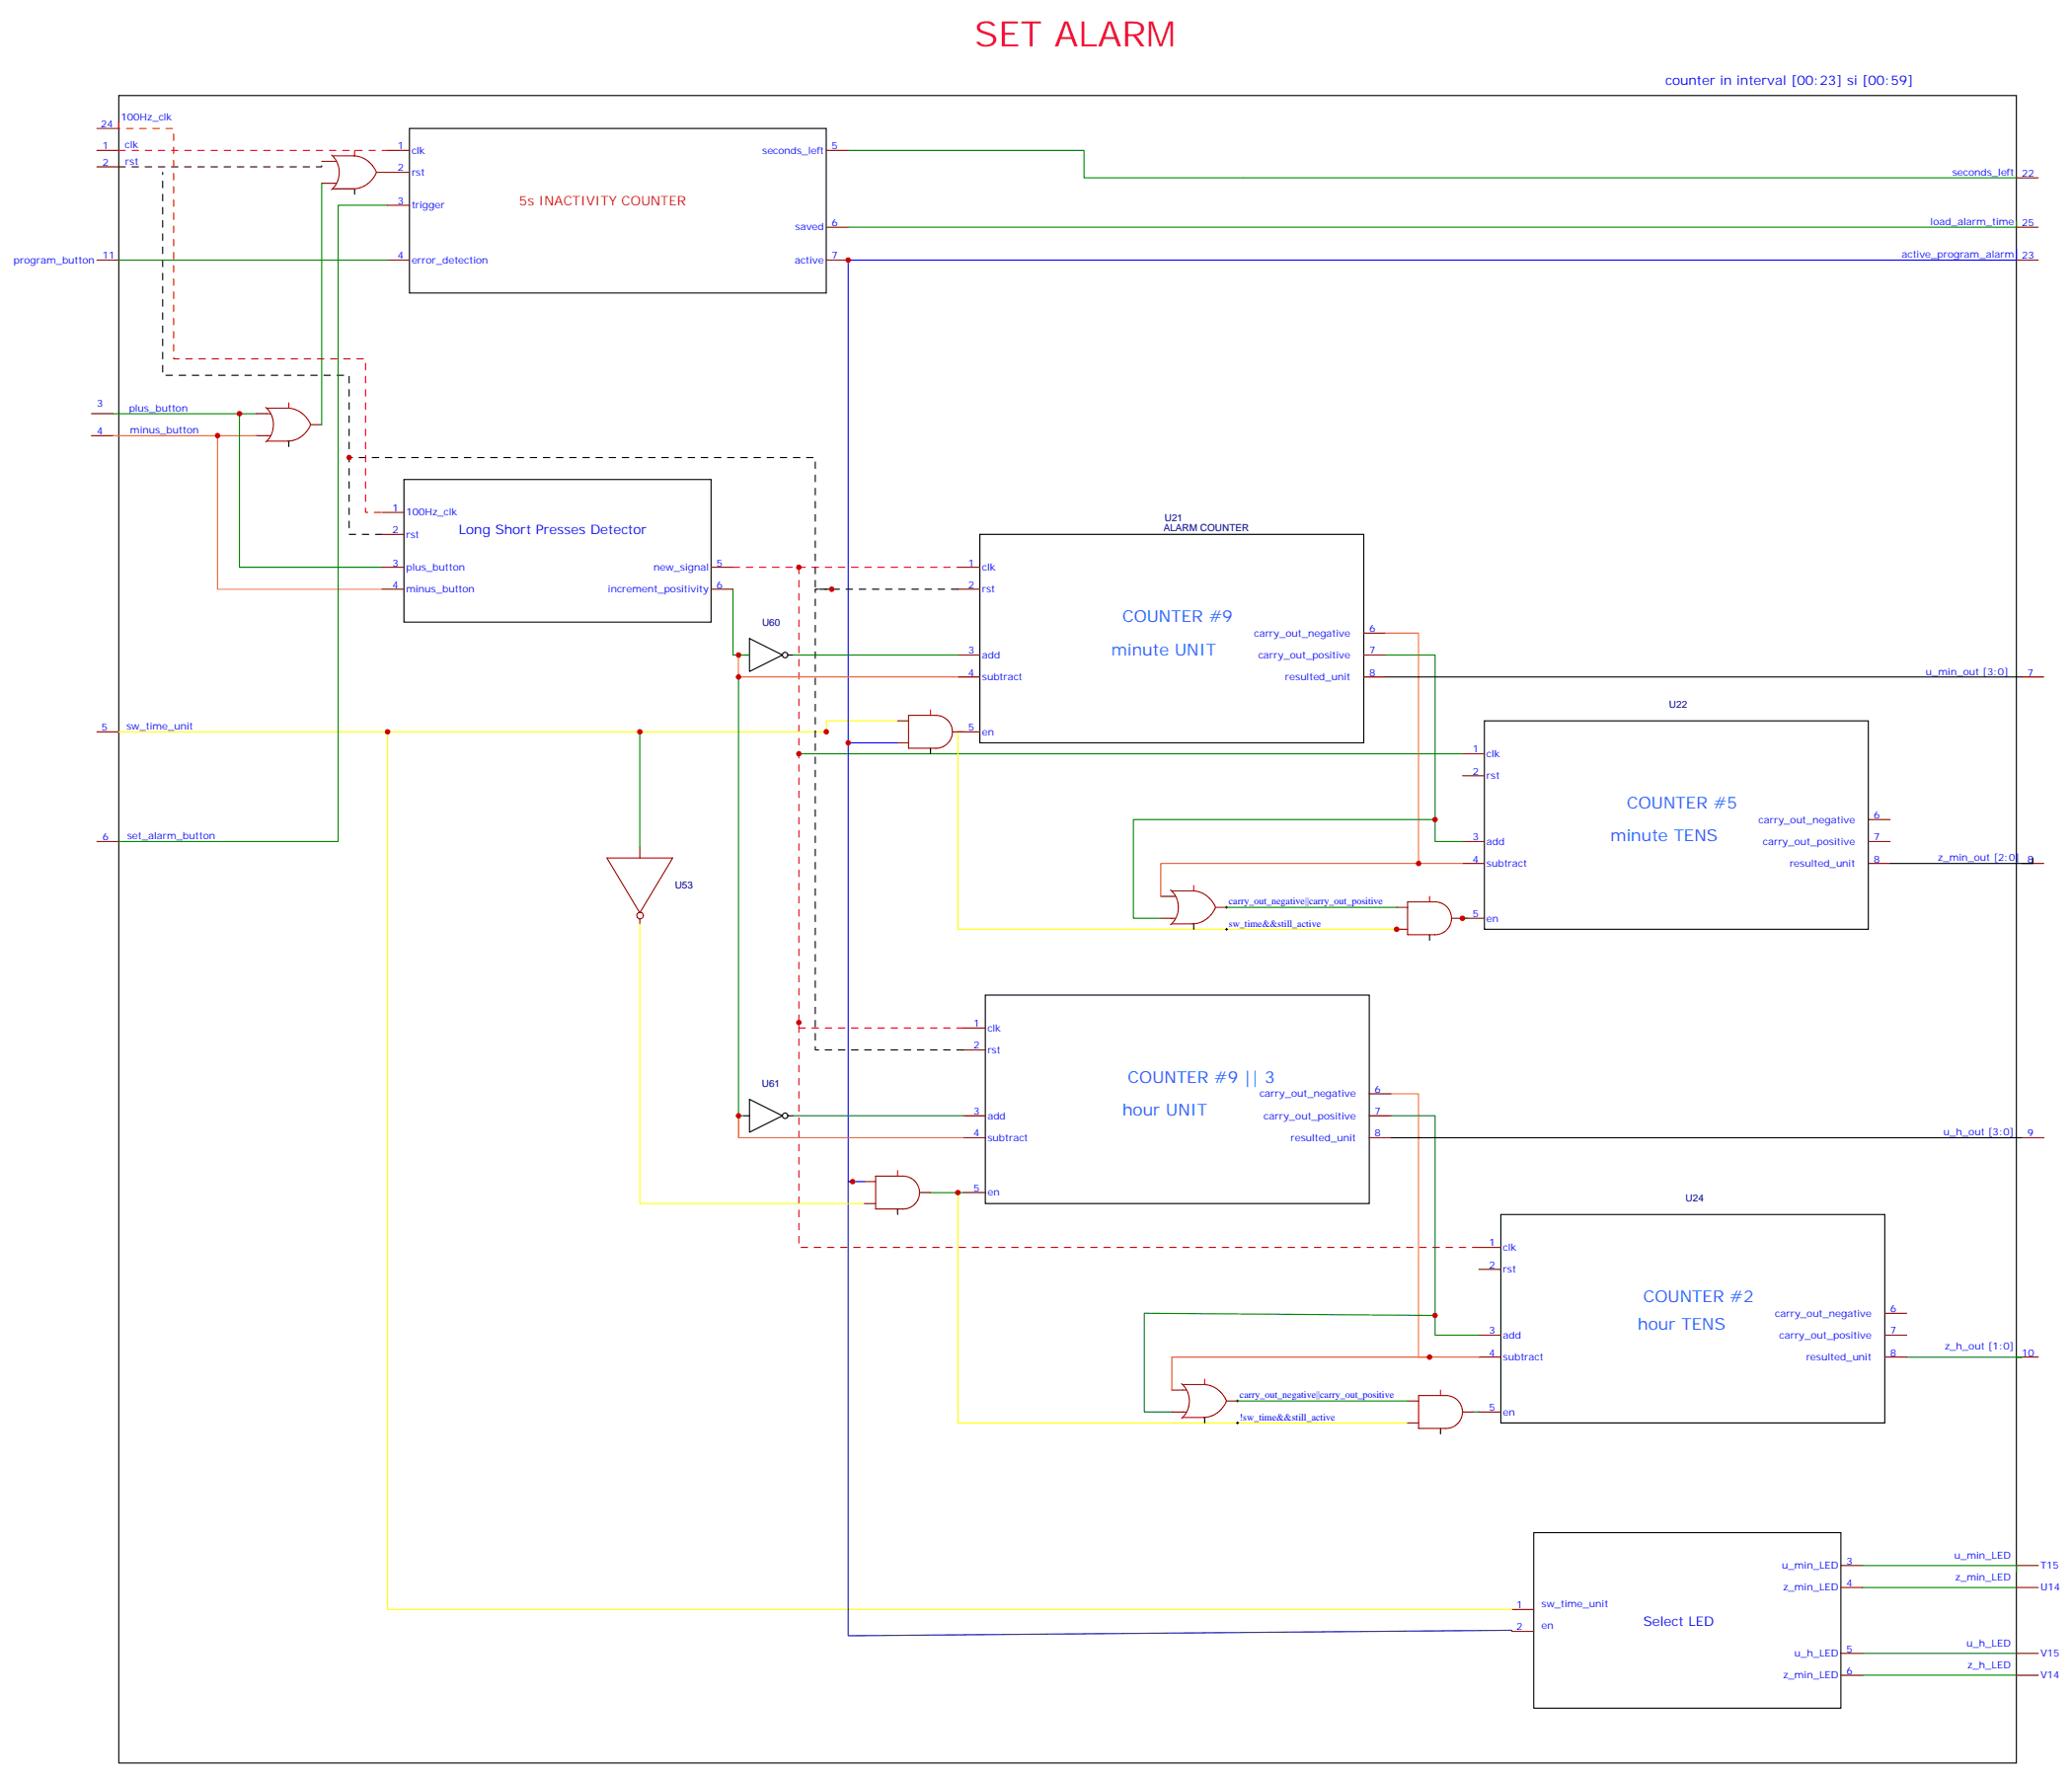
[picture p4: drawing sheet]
<svg xmlns="http://www.w3.org/2000/svg" width="666mm" height="570mm" viewBox="0 0 666 570" stroke-linecap="round" stroke-linejoin="round" font-family="sans-serif">
<g fill="none" stroke="#000" stroke-width=".35">
<path d="M38.2 30.7h610.3v536.2h-610.3zM131.7 41.3h134v52.9h-134zM114.1 60.7v1.8M92.9 141.9v1.7M129.9 154.2h98.8v45.9h-98.8zM315.1 171.8h123.5v67.1h-123.5zM239.3 210.6h1.8M241.1 205.4l10.5 5.2-10.5 5.3zM253.4 210.6h1.8M445.7 217.7h204.6M477.4 231.8h123.5v67h-123.5zM299.3 240.6v1.8"/>
<path d="M653.8 275.9v1.8h-45.9M383.9 297.1v1.7M459.8 300.6v1.8M316.9 320h123.5v67h-123.5zM239.3 358.8h1.8M241.1 353.5l10.5 5.3-10.5 5.3zM253.4 358.8h1.8M447.4 365.9h202.9M288.7 388.8v1.8M482.7 390.6h123.5v67h-123.5zM387.5 455.8v1.8M463.3 459.4v1.7"/>
<path d="M493.3 492.9h98.8v56.4h-98.8z"/>
<circle cx="252.5" cy="210.6" r=".88"/>
<circle cx="252.5" cy="358.8" r=".88"/>
</g>
<g fill="none" stroke="#870000" stroke-width=".35">
<path d="M31.2 48.4h7M31.2 53.7h7M31.2 41.3h7M103.5 51.9h3.5M103.5 58.9h3.5M121.1 55.4h10.6M124.6 48.4h7.1M265.7 48.4h7.1M648.5 57.2h7.1M124.6 66h7.1M265.7 73.1h7.1M648.5 73.1h7.1"/>
<path d="M31.2 83.6h7M124.6 83.6h7.1M265.7 83.6h7.1M648.5 83.6h7.1M29.4 133h7M82.3 133h3.5M99.9 136.6h3.6M29.4 140.1h7M82.3 140.1h3.5M122.9 164.8h7M122.9 171.8h7M122.9 182.4h7"/>
<path d="M122.9 189.5h7M228.7 182.4h7.1M228.7 189.5h7.1M308.1 182.4h7M308.1 189.5h7M308.1 210.6h7M308.1 217.7h7M438.6 210.6h7.1M438.6 203.6h7.1M438.6 217.7h7.1M650.3 217.7h7M31.2 235.3h7"/>
<path d="M288.7 231.8h3.5M288.7 238.9h3.5M306.3 235.3h8.8M470.4 242.4h7M470.4 249.4h7M31.2 270.6h7M205.8 272.4v3.5M470.4 270.6h7M470.4 277.7h7M600.9 270.6h7M600.9 263.6h7M600.9 277.7h7"/>
<path d="M650.3 277.7h7M205.8 295.3v1.8M373.3 295.3h3.6M373.3 288.3h3.6M391 291.8h3.5M449.2 291.8h3.5M449.2 298.8h3.5M466.8 295.3h10.6M309.8 330.6h7.1M309.8 337.6h7.1M309.8 358.8h7.1M440.4 358.8h7"/>
<path d="M440.4 351.8h7M278.1 380h3.5M309.8 365.9h7.1M440.4 365.9h7M650.3 365.9h7M278.1 387h3.5M295.7 383.5h3.6M309.8 383.5h7.1M475.7 401.1h7M475.7 408.2h7M475.7 429.4h7M475.7 436.4h7"/>
<path d="M606.2 429.4h7M606.2 422.3h7M606.2 436.4h7M648.5 436.4h7.1M376.9 454.1h3.5M376.9 447h3.5M394.5 450.5h3.5M452.7 450.5h3.5M452.7 457.6h3.5M470.4 454.1h3.5M475.7 454.1h7M486.2 517.6h7.1"/>
<path d="M592.1 503.4h7M592.1 510.5h7M648.5 503.4h7.1M648.5 510.5h7.1M486.2 524.6h7.1M592.1 531.7h7M592.1 538.7h7M648.5 531.7h7.1M648.5 538.7h7.1"/>
</g>
<path d="M114.1 48.4v1.7M92.9 129.5v1.8M299.3 228.3v1.7M383.9 284.7v1.8M459.8 288.3v1.7M288.7 376.4v1.8M387.5 443.5v1.7M463.3 447v1.8" fill="none" stroke="#f00" stroke-width=".35"/>
<g fill="none" stroke="#a10000" stroke-width=".35">
<path d="M106.6 49.8a7.4 7.4 0 0 1 0 11.2M107 50.1h6.7a8.2 8.2 0 0 1 7.3 5.3l-.2 .7M107 58.9h1.1M107 51.9h1.1M120.7 56.2a8.2 8.2 0 0 1-7 4.5h-6.7M85.4 131a7.4 7.4 0 0 1 0 11.1M85.8 131.3h6.7a8.2 8.2 0 0 1 7.1 4.5M85.8 133h1.1M99.6 137.3a8.2 8.2 0 0 1-7.1 4.6h-6.7M99.6 135.9a1.07 1.07 0 0 1 0 1.4M85.8 140.1h1.1M292.2 230h8.8a5.3 5.3 0 0 1 5.3 5.3 5.3 5.3 0 0 1-5.3 5.3h-8.8z"/>
<path d="M195.2 275.9h21.2l-10.6 17.6zM376.5 286.2a7.4 7.4 0 0 1 0 11.2M376.9 286.5h6.7a8.2 8.2 0 0 1 7 4.5M376.9 295.3h1M376.9 288.3h1M390.6 292.5a8.2 8.2 0 0 1-7 4.6h-6.7M390.6 291.1a1.07 1.07 0 0 1 0 1.4M452.7 290h8.8a5.3 5.3 0 0 1 5.3 5.3 5.3 5.3 0 0 1-5.3 5.3h-8.8zM281.6 378.2h8.8a5.3 5.3 0 0 1 5.3 5.3 5.3 5.3 0 0 1-5.3 5.3h-8.8zM380 445a7.4 7.4 0 0 1 0 11.1M380.4 445.2h6.7a8.2 8.2 0 0 1 7.3 5.3l-.2 .7M380.4 454.1h1.1"/>
<path d="M380.4 447h1.1M394.1 451.3a8.2 8.2 0 0 1-7 4.5h-6.7M456.2 448.8h8.9a5.3 5.3 0 0 1 5.3 5.3 5.3 5.3 0 0 1-5.3 5.3h-8.9z"/>
<circle cx="205.9" cy="294.4" r="1.06"/>
</g>
<g fill="none" stroke="#008700" stroke-width=".35">
<path d="M103.5 58.9v77.7M272.8 48.4h75.9v8.8h299.8M124.6 66h-15.8v204.6h-70.6M648.5 71.3v1.8h-375.7M38.2 83.6h86.4M36.4 133h45.9M77 133v49.4h45.9M235.8 189.5v21.1h5.3M237.5 217.7v141.1h1.8M255.2 210.6h52.9M445.7 210.6h15.8v60h8.9M205.8 235.3v37.1"/>
<path d="M256.9 242.4h213.5M461.5 263.6h-97v31.7h8.8M394.5 291.8h54.7M470.4 295.3h1.7M255.2 358.8h54.6M447.4 358.8h14.1v70.6h14.2M299.3 383.5h10.5M461.5 423l-93.4-.7v31.8h8.8M613.2 436.4h37.1h-1.8M398 450.5h54.7M473.9 454.1h1.8M599.1 503.4h49.4v1.8"/>
<path d="M599.1 510.5h49.4M599.1 531.7h49.4M599.1 538.7h49.4"/>
</g>
<path d="M36.4 140.1h45.9M237.5 210.6v7.1h70.6" fill="none" stroke="#f90" stroke-width=".35"/>
<path d="M38.2 48.4h86.4" fill="none" stroke="#f03" stroke-width=".35" stroke-dasharray="2.1 2.1"/>
<path d="M38.2 53.7h65.3v-1.8" fill="none" stroke="#300" stroke-width=".35" stroke-dasharray="2.1 2.1"/>
<path d="M122.9 171.8h-10.6v-51.1h-60v-65.3M308.1 189.5h-45.9v-42.4h-149.9M309.8 337.6h-47.6v-148.1h5.3" fill="none" stroke="#000" stroke-width=".35" stroke-dasharray="2.1 2.1"/>
<path d="M38.2 39.5v1.8h17.6v74.1h61.8v49.4h5.3M235.8 182.4h72.3M309.8 330.6h-52.9v-148.2M475.7 401.1h-218.8v-72.3" fill="none" stroke="#f00" stroke-width=".35" stroke-dasharray="2.1 2.1"/>
<path d="M38.2 235.3h227.9M124.6 235.3v282.3h361.6M288.7 231.8h-23v3.5M308.1 235.3v63.5h142.9M205.8 297.1v89.9h72.3M308.1 383.5v74.1h144.6" fill="none" stroke="#ff0" stroke-width=".35"/>
<path d="M70 140.1v49.4h52.9" fill="none" stroke="#f93" stroke-width=".35"/>
<path d="M648.5 80.1v3.5h-375.7v155.3h15.9M272.8 238.9v141.1h5.3" fill="none" stroke="#00f" stroke-width=".35"/>
<path d="M445.7 203.6h10.5v74.1h14.2M447.4 351.8h8.8v84.6h19.5" fill="none" stroke="#f63" stroke-width=".35"/>
<path d="M274.2 380h-1.4v146l213.4-1.7v.3" fill="none" stroke="#009" stroke-width=".35"/>
<path d="M456.2 277.7h-82.9v10.6M237.5 358.8v7.1h72.3M459.8 436.4h-82.9v10.6" fill="none" stroke="#f60" stroke-width=".35"/>
<path d="M394.2 298.8h.7M394.2 291.8h.7M394.5 291.4v.7M394.5 298.5v.7M397.7 457.6h.7M397.7 450.5h.7M398 450.2v.7M398 457.2v.7" fill="none" stroke="#000" stroke-width=".32"/>
<g fill="#c00">
<circle cx="256.9" cy="182.4" r=".88"/>
<circle cx="256.9" cy="242.4" r=".88"/>
<circle cx="256.9" cy="328.8" r=".88"/>
<circle cx="112.3" cy="147.1" r=".88"/>
<circle cx="267.5" cy="189.5" r=".88"/>
<circle cx="265.7" cy="235.3" r=".88"/>
<circle cx="272.8" cy="238.9" r=".88"/>
<circle cx="274.2" cy="380" r=".88"/>
<circle cx="205.8" cy="235.3" r=".88"/>
<circle cx="77" cy="133" r=".88"/>
<circle cx="70" cy="140.1" r=".88"/>
<circle cx="237.5" cy="210.6" r=".88"/>
<circle cx="237.5" cy="217.7" r=".88"/>
<circle cx="237.5" cy="358.8" r=".88"/>
<circle cx="470.4" cy="295.3" r=".88"/>
<circle cx="449.2" cy="298.8" r=".88"/>
<circle cx="461.5" cy="263.6" r=".88"/>
<circle cx="456.2" cy="277.7" r=".88"/>
<circle cx="124.6" cy="235.3" r=".88"/>
<circle cx="459.8" cy="436.4" r=".88"/>
<circle cx="461.5" cy="423" r=".88"/>
<circle cx="308.1" cy="383.5" r=".88"/>
<circle cx="272.8" cy="83.6" r=".88"/>
</g>
<text font-size="11.3" fill="#f06" x="313.4" y="14.9">SET ALARM</text>
<g font-size="5.3" fill="#06f">
<text x="361" y="200.1">COUNTER #9</text>
<text x="357.5" y="210.6">minute UNIT</text>
<text x="523.3" y="260">COUNTER #5</text>
<text x="518" y="270.6">minute TENS</text>
<text x="362.8" y="348.2">COUNTER #9 || 3</text>
<text x="361" y="358.8">hour UNIT</text>
<text x="528.6" y="418.8">COUNTER #2</text>
<text x="526.8" y="427.6">hour TENS</text>
</g>
<g font-size="4.2" fill="#00f">
<text x="535.6" y="27.2">counter in interval [00:23] si [00:59]</text>
<text x="147.6" y="171.8">Long Short Presses Detector</text>
<text x="528.6" y="522.9">Select LED</text>
</g>
<text font-size="4.2" fill="#f03" x="167" y="66">5s INACTIVITY COUNTER</text>
<g font-size="3.2" fill="#00f">
<text x="32.4" y="41">24</text>
<text x="38.9" y="38.8">100Hz_clk</text>
<text x="40.2" y="47.7">clk</text>
<text x="32.9" y="48">1</text>
<text x="32.9" y="53.3">2</text>
<text x="40.3" y="53">rst</text>
<text x="127.9" y="48">1</text>
<text x="132.4" y="49.4">clk</text>
<text x="245.1" y="49.4">seconds_left</text>
<text x="267.5" y="48">5</text>
<text x="127.9" y="55.1">2</text>
<text x="132.4" y="56.5">rst</text>
<text x="627.9" y="56.5">seconds_left</text>
<text x="650.3" y="56.8">22</text>
<text x="127.9" y="65.7">3</text>
<text x="132.4" y="67.1">trigger</text>
<text x="255.7" y="74.1">saved</text>
<text x="267.5" y="72.7">6</text>
<text x="620.9" y="72.4">load_alarm_time</text>
<text x="650.3" y="72.7">25</text>
<text x="32.9" y="83.3">11</text>
<text x="127.9" y="83.3">4</text>
<text x="267.5" y="83.3">7</text>
<text x="611.6" y="82.9">active_program_alarm</text>
<text x="650.3" y="83.3">23</text>
<text x="4.4" y="84.7">program_button</text>
<text x="132.4" y="84.7">error_detection</text>
<text x="255.6" y="84.7">active</text>
<text x="31.2" y="130.9">3</text>
<text x="41.5" y="132.3">plus_button</text>
<text x="31.2" y="139.7">4</text>
<text x="41.9" y="139.4">minus_button</text>
<text x="126.1" y="164.4">1</text>
<text x="130.6" y="165.8">100Hz_clk</text>
<text x="126.1" y="171.5">2</text>
<text x="130.6" y="172.9">rst</text>
<text x="126.1" y="182.1">3</text>
<text x="130.6" y="183.5">plus_button</text>
<text x="210.2" y="183.5">new_signal</text>
<text x="230.5" y="182.1">5</text>
<text x="311.4" y="182.1">1</text>
<text x="315.8" y="183.5">clk</text>
<text x="126.1" y="189.1">4</text>
<text x="130.6" y="190.5">minus_button</text>
<text x="195.6" y="190.5">increment_positivity</text>
<text x="230.5" y="189.1">6</text>
<text x="311.4" y="189.1">2</text>
<text x="315.8" y="190.5">rst</text>
<text x="440.4" y="203.2">6</text>
<text x="403.4" y="204.6">carry_out_negative</text>
<text x="311.4" y="210.3">3</text>
<text x="315.8" y="211.7">add</text>
<text x="404.7" y="211.7">carry_out_positive</text>
<text x="440.4" y="210.3">7</text>
<text x="311.4" y="217.3">4</text>
<text x="315.8" y="218.8">subtract</text>
<text x="413.3" y="218.8">resulted_unit</text>
<text x="440.4" y="217.3">8</text>
<text x="619.4" y="217">u_min_out [3:0]</text>
<text x="652" y="217.3">7</text>
<text x="32.7" y="235">5</text>
<text x="40.7" y="234.6">sw_time_unit</text>
<text x="311.4" y="235">5</text>
<text x="315.8" y="236.4">en</text>
<text x="473.6" y="242">1</text>
<text x="478.1" y="243.5">clk</text>
<text x="473.6" y="249.1">2</text>
<text x="478.1" y="250.5">rst</text>
<text x="602.7" y="263.2">6</text>
<text x="40.9" y="269.9">set_alarm_button</text>
<text x="565.6" y="264.6">carry_out_negative</text>
<text x="32.9" y="270.3">6</text>
<text x="473.6" y="270.3">3</text>
<text x="478.1" y="271.7">add</text>
<text x="567" y="271.7">carry_out_positive</text>
<text x="602.7" y="270.3">7</text>
<text x="473.6" y="277.3">4</text>
<text x="478.1" y="278.7">subtract</text>
<text x="575.6" y="278.7">resulted_unit</text>
<text x="602.7" y="277.3">8</text>
<text x="623.3" y="277">z_min_out [2:0]</text>
<text x="652" y="277.3">8</text>
<text x="395.2" y="290.9">carry_out_negative||carry_out_positive</text>
<text x="395.2" y="298">sw_time&amp;&amp;still_active</text>
<text x="473.6" y="295">5</text>
<text x="478.1" y="296.4">en</text>
<text x="313.1" y="330.2">1</text>
<text x="317.6" y="331.6">clk</text>
<text x="313.1" y="337.3">2</text>
<text x="317.6" y="338.7">rst</text>
<text x="405.1" y="352.8">carry_out_negative</text>
<text x="442.1" y="351.4">6</text>
<text x="313.1" y="358.5">3</text>
<text x="317.6" y="359.9">add</text>
<text x="406.5" y="359.9">carry_out_positive</text>
<text x="442.1" y="358.5">7</text>
<text x="313.1" y="365.5">4</text>
<text x="442.1" y="365.5">8</text>
<text x="625.1" y="365.2">u_h_out [3:0]</text>
<text x="652" y="365.5">9</text>
<text x="317.6" y="366.9">subtract</text>
<text x="415.1" y="366.9">resulted_unit</text>
<text x="313.1" y="383.2">5</text>
<text x="317.6" y="384.6">en</text>
<text x="478.9" y="400.8">1</text>
<text x="478.9" y="407.8">2</text>
<text x="483.4" y="402.2">clk</text>
<text x="483.4" y="409.3">rst</text>
<text x="570.9" y="423.4">carry_out_negative</text>
<text x="607.9" y="422">6</text>
<text x="478.9" y="429">3</text>
<text x="483.4" y="430.4">add</text>
<text x="572.3" y="430.4">carry_out_positive</text>
<text x="607.9" y="429">7</text>
<text x="478.9" y="436.1">4</text>
<text x="483.4" y="437.5">subtract</text>
<text x="580.9" y="437.5">resulted_unit</text>
<text x="607.9" y="436.1">8</text>
<text x="625.4" y="434">z_h_out [1:0]</text>
<text x="650.3" y="436.1">10</text>
<text x="398.7" y="449.7">carry_out_negative||carry_out_positive</text>
<text x="478.9" y="453.7">5</text>
<text x="483.4" y="455.1">en</text>
<text x="398.7" y="456.7">!sw_time&amp;&amp;still_active</text>
<text x="593.8" y="503.1">3</text>
<text x="628.5" y="501.3">u_min_LED</text>
<text x="573.1" y="504.5">u_min_LED</text>
<text x="628.9" y="508.4">z_min_LED</text>
<text x="656.3" y="504.5">T15</text>
<text x="573.5" y="511.6">z_min_LED</text>
<text x="593.8" y="510.2">4</text>
<text x="656.3" y="511.6">U14</text>
<text x="487.7" y="517.2">1</text>
<text x="495.8" y="516.9">sw_time_unit</text>
<text x="487.7" y="524.3">2</text>
<text x="495.8" y="523.9">en</text>
<text x="577.1" y="532.7">u_h_LED</text>
<text x="593.8" y="531.3">5</text>
<text x="632.5" y="529.6">u_h_LED</text>
<text x="656.3" y="532.7">V15</text>
<text x="573.5" y="539.8">z_min_LED</text>
<text x="593.8" y="538.4">6</text>
<text x="632.8" y="536.6">z_h_LED</text>
<text x="656.3" y="539.8">V14</text>
</g>
<g font-size="3.2" fill="#000080">
<text x="374.6" y="167.6">U21</text>
<text x="374.2" y="170.8">ALARM COUNTER</text>
<text x="245.1" y="201.1">U60</text>
<text x="536.9" y="227.6">U22</text>
<text x="217.1" y="285.9">U53</text>
<text x="245.1" y="349.4">U61</text>
<text x="542.1" y="386.3">U24</text>
</g>
</svg>
